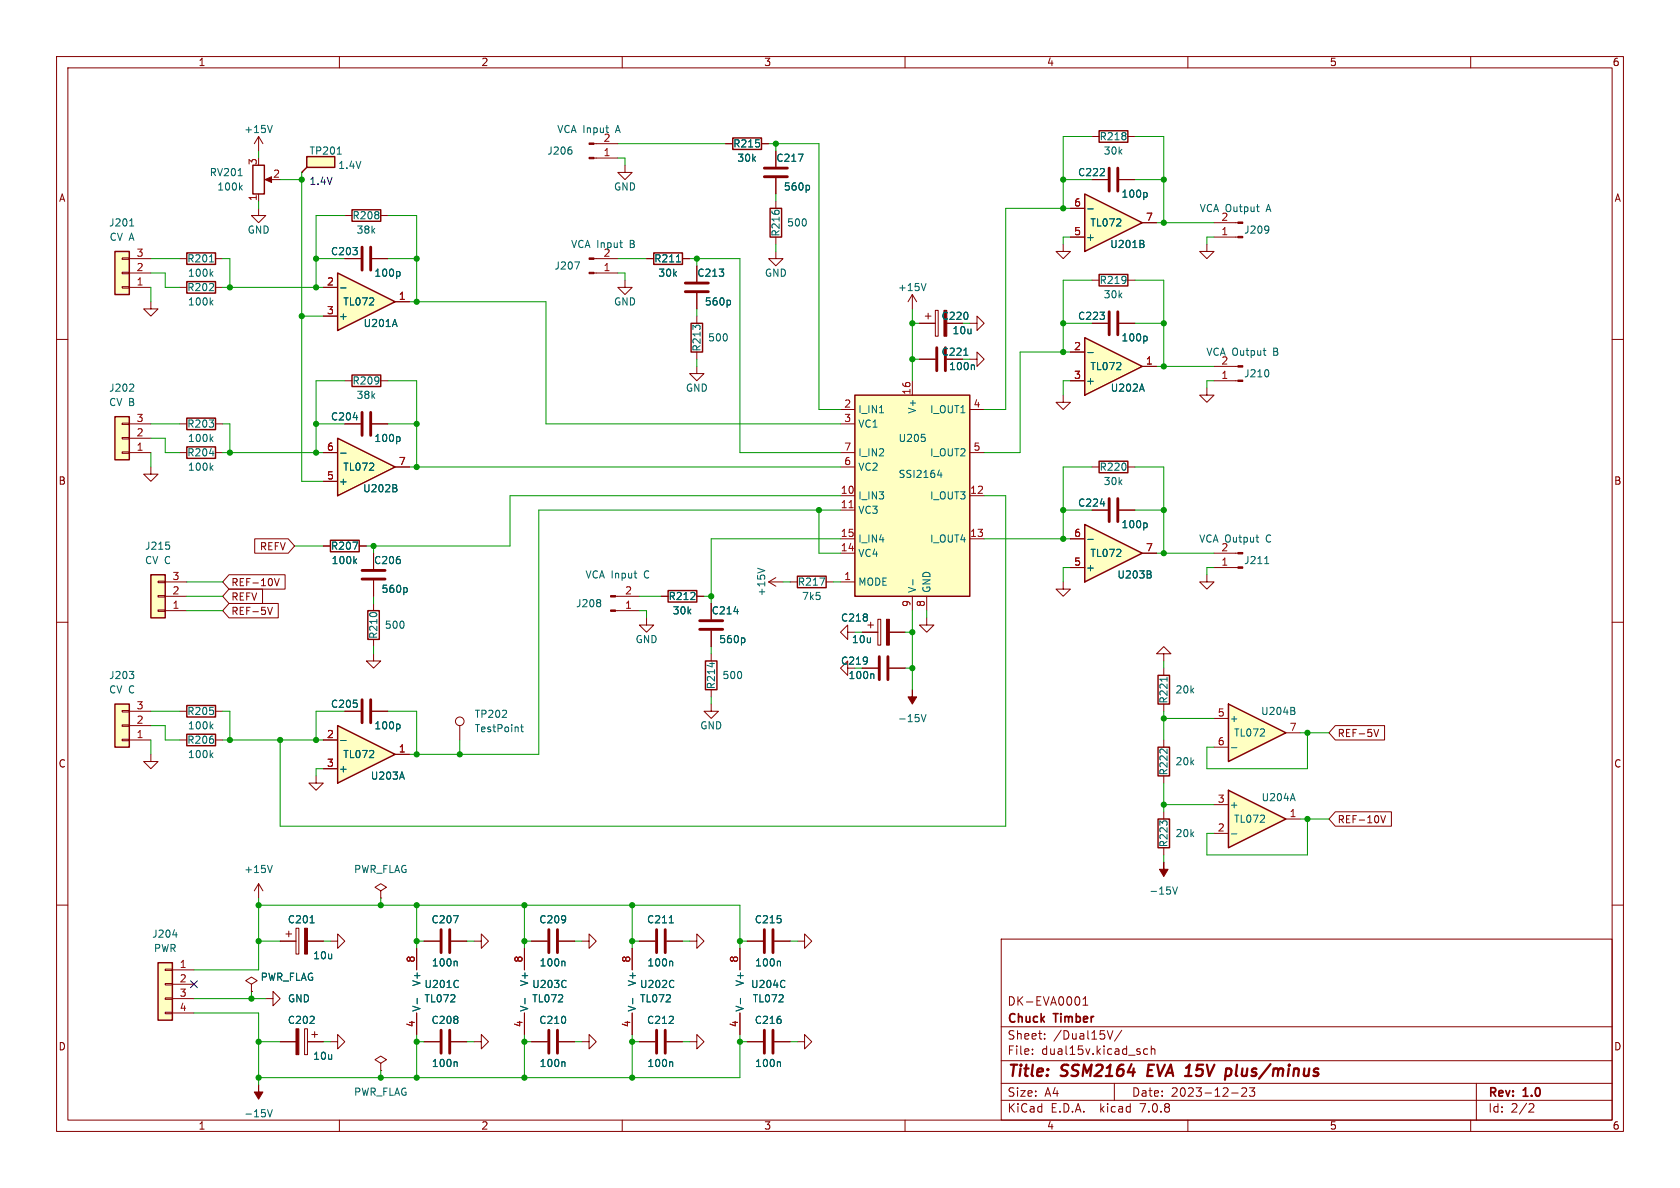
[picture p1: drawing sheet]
<svg xmlns="http://www.w3.org/2000/svg" width="297mm" height="210mm" viewBox="0 0 297 210" stroke-linecap="round" stroke-linejoin="round" font-family="sans-serif">
<g fill="none" stroke="#840000" stroke-width=".18">
<path d="M10 10h277v190h-277zM12 12h273v186h-273zM60 10v2M110 10v2M160 10v2M210 10v2M260 10v2M45.7 36.8v1.3h1.3l-1.3 1.3-1.3-1.3h1.3M45.7 24.1l-.7 1.3M45.7 24.1v2.6M45.7 34.3v1.3M45.7 24.1l.8 1.3"/>
<path d="M47.2 31.8h1.1M53.3 30.5h.1M61 38.1h1.2M67.3 38.1h1.3M105 25.4h4.2M105 27.9h4.2M110.5 29.2v1.3h1.3l-1.3 1.3-1.3-1.3h1.3M10 60h2M285 60h2M193 82.6h1.3M193 90.2h2.8M197.9 90.2h2.8"/>
<path d="M199.4 82.6h1.3M214.6 97.8h4.2M10 110h2M188 102.9v1.2h1.2l-1.2 1.3-1.3-1.3h1.3M213.4 101.6v1.3h1.2l-1.2 1.2-1.3-1.2h1.3M214.6 100.3h4.2M285 110h2M61 125.7h2.8M65.8 125.7h2.8M10 160h2M285 160h2M177 166h108v32h-108z"/>
<path d="M190.7 176.3l.2 .5-.2 .8M191.5 176.6l.4-.4v1.5M191.5 177.7h.8M60 198v2M110 198v2M160 198v2M177 194.5h108M177 191.5h108M177 187.5h108M177 181.5h108M182.5 186.3v.1M182.5 185.5v.1"/>
<path d="M184.7 183.6v.1M184.7 182.8v.1M195.7 182.2l.5 1.5 .5-1.5M197 191.5v3M198.3 182.1l-1.3 2M202.9 185.5l-.4-.1-.3 .3v.4l.1 .2h.6M203.5 185.5l.2-.1 .4 .1 .1 .9M203.5 184.9v1.5M210 198v2M217.7 193.2h1.2M220.3 192.4v.5l-.8 .9h.9M221.8 192.3l-.5 .6 .4 .1v.7l-.2 .1h-.4l-.2-.1"/>
<path d="M260 198v2M261 191.5v6.5M270.5 195.1l.5 .1 .2 .3-1 1.1h1"/>
</g>
<path d="M203.1 188.2l-.3 2h1M217.4 188.9l.3 .4-.1 .5-.2 .3" fill="none" stroke="#840000" stroke-width=".4"/>
<g fill="none" stroke="#006464" stroke-width=".18">
<path d="M42.1 31.1h.7M42.5 33.1l.3 .5M42.8 32.8l-.5 .4M48.1 22.2l-.4 1.2M59.6 27.2h.7M101 26.5l.1 .2-.1 .5M107.1 22.6h.5M194.5 89.1h.8M202.6 92.4l.2 .3v.3l-.2 .3M222 95h.5M222.4 95.8h.1M223.6 99.6h.7"/>
<path d="M70.5 128l.2 .2v.4l-.2 .2"/>
</g>
<g fill="#840000" stroke="#840000" stroke-width=".18">
<path d="M46.9 31.8l1.1-.6v1.1z"/>
<path d="M104.1 25.3h.9v.2h-.9z"/>
<path d="M104.1 27.8h.9v.3h-.9z"/>
<path d="M218.8 97.7h.9v.2h-.9z"/>
<path d="M218.8 100.2h.9v.3h-.9z"/>
</g>
<path d="M44.7 29.2h2v5.1h-2zM54.2 27.7h5v1.9h-5zM54.2 29.6l-.9 .9M62.2 37.1h5.1v2h-5.1zM194.3 81.5h5.1v2.1h-5.1z" fill="none" stroke="#840000" stroke-width=".25"/>
<path d="M54.2 27.7h5v1.9h-5z" fill="#ffffc2" stroke="#ffffc2" stroke-width=".18"/>
<path d="M196.1 88.1v4.1M197.6 88.1v4.1M64 123.7v4.1M65.5 123.7v4.1" fill="none" stroke="#840000" stroke-width=".51"/>
<path d="M191.8 92.7l10.1 5.1-10.1 5.1z" fill="#ffffc2"/>
<path d="M129.5 24.4h5.1v2h-5.1zM136.1 36.8h2.1v5.1h-2.1zM191.8 92.7l10.1 5.1-10.1 5.1zM204.7 119.4h2.1v5.1h-2.1zM20.3 124.5h2.6v7.6h-2.6zM33 124.7h5.1v2h-5.1zM33 129.8h5.1v2h-5.1z" fill="none" stroke="#840000" stroke-width=".25"/>
<g fill="none" stroke="#840000" stroke-width=".18">
<path d="M128.3 25.4h1.2M134.6 25.4h1.3M137.2 26.7v2.8M137.2 31.5v2.8M137.2 35.6v1.2M214.6 39.4h4.2M137.2 41.9v1.3M161.3 52.1l-.8 1.2M161.3 52.1v2.5M161.3 52.1l.8 1.2M162.6 57.2h2.8M163.6 55.9h1"/>
<path d="M164.1 55.4v1M165.4 54.9h.5v4.5h-.5zM171.4 57.2h1.3v-1.3l1.3 1.3-1.3 1.2v-1.2M213.4 43.2v1.3h1.2l-1.2 1.2-1.3-1.2h1.3M214.6 41.9h4.2M162.6 63.5h2.8M171.4 63.5h1.3v-1.3l1.3 1.3-1.3 1.3v-1.3M213.4 68.6v1.3h1.2l-1.2 1.2-1.3-1.2h1.3M214.6 64.8h4.2M214.6 67.3h4.2M189.2 95.3h2.6M201.9 97.8h2.6"/>
<path d="M66 115.6v1.2h1.3l-1.3 1.3-1.2-1.3h1.2M189.2 100.3h2.6M205.7 115.6h1.3l-1.3-1.3-1.2 1.3h1.2v1.2M205.7 118.1v1.3M21.6 125.6h1.3v.3h-1.3zM21.6 128.1h1.3v.3h-1.3zM21.6 130.7h1.3v.2h-1.3zM22.9 125.7h3.8M22.9 130.8h3.8M22.9 128.3h3.8M26.7 133.4v1.2h1.2l-1.2 1.3-1.3-1.3h1.3M31.7 125.7h1.3"/>
<path d="M31.7 130.8h1.3M38.1 125.7h1.3M38.1 130.8h1.3M205.7 124.5v1.2M44.4 174l1.1-.6-1.1-.7-1 .7 1 .6v1.3M44.4 175.3h.1M47 176.5h1.3v-1.2l1.2 1.2-1.2 1.3v-1.3M67.3 188l1-.7-1-.6-1 .6 1 .7v1.2M67.3 189.2h.1"/>
</g>
<g fill="none" stroke="#006464" stroke-width=".18">
<path d="M141.1 27.2h.9l-.6 1.3M142.9 32.8l.2 .2v.4l-.2 .2M222.1 36.6h.5M222.5 37.4h.1M163.7 50.1l-.4 1.3M224.2 40v.1a1.07 1.07 0 0 1-.1 1M224.3 40.5l-.1 .2M170.4 62.8h.7M172.1 64.5l.2 .2v.6M223.3 62h.5M223.7 62.8h.1M224.2 65.5l.1 .3-.1 .7"/>
<path d="M192.3 95.3h1M22.9 118.7h.7l-.4 .5M23.5 119.2l.1 .2-.1 .5M203.2 101.5l.3 .3v.3l-.2 .1M203.4 101l.1 .2-.1 .3M206.3 119.7v.7M37.3 128.4l.3 .4M37.3 133.4l.3 .5M37.6 128l-.4 .5M37.6 133.1l-.4 .5"/>
</g>
<g fill="#840000" stroke="#840000" stroke-width=".18">
<path d="M166.9 54.9h.5v4.5h-.5z"/>
<path d="M218.8 64.6h.9v.3h-.9z"/>
<path d="M218.8 67.2h.9v.2h-.9z"/>
<path d="M218.8 39.2h.9v.3h-.9z"/>
<path d="M218.8 41.8h.9v.2h-.9z"/>
</g>
<path d="M20.3 124.5h2.6v7.6h-2.6z" fill="#ffffc2" stroke="#ffffc2" stroke-width=".18"/>
<path d="M135.1 29.7h4.1M135.1 31.2h4.1M165.6 61.5v4M167.1 61.5v4" fill="none" stroke="#840000" stroke-width=".51"/>
<path d="M191.8 34.3l10.1 5.1-10.1 5.1z" fill="#ffffc2"/>
<path d="M191.8 34.3l10.1 5.1-10.1 5.1zM194.3 23.1h5.1v2h-5.1zM194.3 48.5h5.1v2h-5.1z" fill="none" stroke="#840000" stroke-width=".25"/>
<g fill="none" stroke="#840000" stroke-width=".18">
<path d="M189.2 36.8h2.6M193 31.8h2.8M193 24.1h1.3M197.9 31.8h2.8M199.4 24.1h1.3M201.9 39.4h2.6M188 43.2v1.3h1.2l-1.2 1.2-1.3-1.2h1.3M189.2 41.9h2.6M193 57.2h2.8M193 49.5h1.3M197.9 57.2h2.8M199.4 49.5h1.3"/>
<path d="M188 69.9v1.2h1.2l-1.2 1.3-1.3-1.3h1.3M49.5 184.2h2.8M53.8 181.9h.6v4.5h-.6zM54.4 184.2h2.7M55.1 182.9h1M55.6 182.4v1M58.4 184.2h1.3v-1.3l1.3 1.3-1.3 1.2v-1.2"/>
</g>
<path d="M192.3 36.9h1M202.6 34l.2 .3v.3l-.2 .3M202 43.1l.3 .2-.1 .3-.2 .2M202.1 42.6l.1 .1-.1 .3M202.6 59.4l.2 .3v.3l-.2 .3M47.3 196.2l.4 1.2 .4-1.2" fill="none" stroke="#006464" stroke-width=".18"/>
<path d="M196.1 29.7v4.1M197.6 29.7v4.1M196.1 55.1v4.1M197.6 55.1v4.1" fill="none" stroke="#840000" stroke-width=".51"/>
<g fill="#840000" stroke="#840000" stroke-width=".18">
<path d="M52.3 181.9h.5v4.5h-.5z"/>
<path d="M45.7 191.8v1.2h.8l-.8 1.3-.7-1.3h.7z"/>
</g>
<path d="M191.8 59.7l10.1 5.1-10.1 5.1z" fill="#ffffc2"/>
<path d="M191.8 59.7l10.1 5.1-10.1 5.1zM151.1 69.9h20.3v35.5h-20.3zM141 101.9h5v2h-5zM204.7 132.1h2.1v5.1h-2.1zM204.7 144.8h2.1v5.1h-2.1zM27.9 170.2h2.6v10.1h-2.6z" fill="none" stroke="#840000" stroke-width=".25"/>
<g fill="none" stroke="#840000" stroke-width=".18">
<path d="M148.6 72.4h2.5M148.6 74.9h2.5M161.3 67.3v2.6M171.4 72.4h2.6M189.2 62.2h2.6M189.2 67.3h2.6M201.9 64.8h2.6M148.6 87.6h2.5M148.6 90.2h2.5M148.6 95.3h2.5M148.6 97.8h2.5M148.6 80h2.5"/>
<path d="M148.6 82.6h2.5M171.4 87.6h2.6M171.4 95.3h2.6M171.4 80h2.6M139.7 102.9h1.3M146 102.9h1.3M148.6 102.9h2.5M149.9 118.1v1.3l-1.3-1.3 1.3-1.3v1.3h1.2M149.9 111.8v1.2l-1.3-1.2 1.3-1.3v1.3h1.2M152.4 118.1h2.8M152.4 111.8h2.8M153.4 110.5h1"/>
<path d="M153.9 110v1M155.2 109.5h.5v4.5h-.5zM157.2 118.1h2.8M157.2 111.8h2.8M161.3 105.4v2.6M163.8 109.2v1.3h1.3l-1.3 1.3-1.2-1.3h1.2M163.8 105.4v2.6M205.7 130.8v1.3M205.7 137.2v1.2M45.7 156.2l-.7 1.3M45.7 156.2v2.6M45.7 156.2l.8 1.3"/>
<path d="M67.3 157.5l1-.7-1-.6-1 .6 1 .7v1.3M67.3 158.8h.1M205.7 143.5v1.3M205.7 149.9v1.2M29.2 178.9h1.3v.3h-1.3zM29.2 176.4h1.3v.3h-1.3zM29.2 173.9h1.3v.2h-1.3zM29.2 171.3h1.3v.3h-1.3zM30.5 171.5h3.8M30.5 174h3.8M30.5 176.5h3.8M30.5 179.1h3.8"/>
<path d="M49.5 166.4h2.8M50.5 165.1h1.1M51.1 164.6v1M52.3 164.1h.5v4.6h-.5zM54.4 166.4h2.7M58.4 166.4h1.3v-1.3l1.3 1.3-1.3 1.2v-1.2"/>
</g>
<g fill="none" stroke="#006464" stroke-width=".18">
<path d="M155.5 73h.7M163.5 77.4v.5M192.3 62.3h1M201.9 67.9l.4 1.3M165.8 84h.7M166.4 83.6v.8M144.9 102.2h.9l-.6 1.2M154.3 119.1l.2 .2v.7M161.4 102.4v1M162.9 126.3l.4 1.3 .4-1.3M48.1 153l-.4 1.2M207.3 156.8l.4 1.3 .5-1.3"/>
<path d="M30.5 165.3h.8M54.8 163.1h.7"/>
</g>
<g fill="#840000" stroke="#840000" stroke-width=".18">
<path d="M161.3 121.9v1.3h.8l-.8 1.3-.8-1.3h.8z"/>
<path d="M53.8 164.1h.6v4.6h-.6z"/>
<path d="M156.7 109.5h.5v4.5h-.5z"/>
<path d="M205.7 152.4v1.3h.8l-.8 1.2-.7-1.2h.7z"/>
</g>
<g fill="#ffffc2" stroke="#ffffc2" stroke-width=".18">
<path d="M27.9 170.2h2.6v10.1h-2.6z"/>
<path d="M151.1 69.9h20.3v35.5h-20.3z"/>
</g>
<path d="M155.4 116.1v4M157 116.1v4" fill="none" stroke="#840000" stroke-width=".51"/>
<path d="M150.1 89.8h.7" fill="none" stroke="#a90000" stroke-width=".18"/>
<path d="M217.2 124.5l10.1 5-10.1 5.1z" fill="#ffffc2"/>
<path d="M217.2 124.5l10.1 5-10.1 5.1z" fill="none" stroke="#840000" stroke-width=".25"/>
<path d="M214.6 127h2.6M214.6 132.1h2.6M227.3 129.5h2.6" fill="none" stroke="#840000" stroke-width=".18"/>
<path d="M217.7 132.2h1M228.6 125.6l.3 .3v.3l-.2 .1M228.8 125.1l.1 .2-.1 .3" fill="none" stroke="#006464" stroke-width=".18"/>
<path d="M217.2 139.7l10.1 5.1-10.1 5.1z" fill="#ffffc2"/>
<path d="M33 79h5.1v2h-5.1zM58.4 95.5h5.1v2h-5.1zM26.7 101.6h2.5v7.6h-2.5zM65 108h2.1v5h-2.1zM118.1 104.4h5.1v2h-5.1zM217.2 139.7l10.1 5.1-10.1 5.1z" fill="none" stroke="#840000" stroke-width=".25"/>
<g fill="none" stroke="#840000" stroke-width=".18">
<path d="M31.7 80h1.3M38.1 80h1.3M57.1 96.5h1.3M63.5 96.5h1.3M66 97.8v2.8M27.9 102.7h1.3v.3h-1.3zM27.9 105.3h1.3v.2h-1.3zM27.9 107.8h1.3v.3h-1.3zM29.2 105.4h3.8M29.2 108h3.8M29.2 102.9h3.8M66 102.6v2.8"/>
<path d="M66 106.7v1.3M66 113v1.3M108.8 105.4h4.2M108.8 108h4.2M114.3 109.2v1.3h1.3l-1.3 1.3-1.3-1.3h1.3M116.8 105.4h1.3M123.2 105.4h1.3M125.7 124.5v1.2h1.3l-1.3 1.3-1.2-1.3h1.2M214.6 147.3h2.6M214.6 142.2h2.6M227.3 144.8h2.6"/>
</g>
<g fill="none" stroke="#006464" stroke-width=".18">
<path d="M29.3 95.8h.6M29.9 96.4l.1 .2-.1 .4M37 80.2h.8M37.3 82.6l.3 .5M37.6 82.3l-.4 .5M62.4 95.8h.8l-.5 1.3M62.7 99.2l.3 .4M63 98.8l-.4 .5M71.8 103.9l.2 .2v.4l-.2 .2M106.1 106.1l.1 .1-.1 .3M106.1 106.6l.1 .2-.1 .4M112.1 101.3h.5"/>
<path d="M112.5 102.2h.1M217.7 147.4h1M228.5 140.3l.5 1.2"/>
</g>
<path d="M64 100.8h4.1M64 102.4h4.1" fill="none" stroke="#840000" stroke-width=".51"/>
<g fill="#840000" stroke="#840000" stroke-width=".18">
<path d="M107.9 105.3h.9v.2h-.9z"/>
<path d="M107.9 107.8h.9v.3h-.9z"/>
</g>
<path d="M26.7 101.6h2.5v7.6h-2.5z" fill="#ffffc2" stroke="#ffffc2" stroke-width=".18"/>
<path d="M59.7 77.5l10.1 5.1-10.1 5z" fill="#ffffc2"/>
<path d="M20.3 44.5h2.6v7.6h-2.6zM33 49.8h5.1v2h-5.1zM33 44.7h5.1v2h-5.1zM20.3 73.7h2.6v7.6h-2.6zM33 73.9h5.1v2h-5.1zM59.7 77.5l10.1 5.1-10.1 5zM124.7 116.8h2v5.1h-2z" fill="none" stroke="#840000" stroke-width=".25"/>
<g fill="none" stroke="#840000" stroke-width=".18">
<path d="M21.6 45.6h1.3v.2h-1.3zM21.6 48.1h1.3v.3h-1.3zM21.6 50.7h1.3v.2h-1.3zM22.9 50.8h3.8M22.9 45.7h3.8M22.9 48.3h3.8M26.7 53.3v1.3h1.2l-1.2 1.3-1.3-1.3h1.3M31.7 50.8h1.3M31.7 45.7h1.3M38.1 50.8h1.3M38.1 45.7h1.3M21.6 74.8h1.3v.3h-1.3z"/>
<path d="M21.6 77.3h1.3v.3h-1.3zM21.6 79.9h1.3v.2h-1.3zM22.9 74.9h3.8M22.9 77.5h3.8M31.7 74.9h1.3M38.1 74.9h1.3M22.9 80h3.8M26.7 82.6v1.2h1.2l-1.2 1.3-1.3-1.3h1.3M57.1 85.1h2.6M57.1 80h2.6M69.8 82.6h2.6M125.7 106.7v2.8"/>
<path d="M125.7 111.5v2.8M125.7 115.6v1.2M135.9 102.9l1.3 .7M135.9 102.9h2.5M137.2 102.1l-1.3 .8M55.9 137.2v1.2h1.2l-1.2 1.3-1.3-1.3h1.3M81.3 128.3v2.5M125.7 121.9v1.3M83.8 166.4h1.3v-1.3l1.3 1.3-1.3 1.2v-1.2M92.7 167.6v3.9M92.7 179.1v3.8M94 166.4h2.8"/>
<path d="M98.8 166.4h2.8M102.9 166.4h1.2v-1.3l1.3 1.3-1.3 1.2v-1.2M111.8 167.6v3.9M111.8 179.1v3.8M113 166.4h2.8M117.9 166.4h2.7M121.9 166.4h1.3v-1.3l1.3 1.3-1.3 1.2v-1.2M130.8 167.6v3.9M130.8 179.1v3.8M132.1 166.4h2.8M136.9 166.4h2.8M141 166.4h1.2v-1.3l1.3 1.3-1.3 1.2v-1.2"/>
<path d="M74.9 184.2h2.8M79.8 184.2h2.7M83.8 184.2h1.3v-1.3l1.3 1.3-1.3 1.2v-1.2M94 184.2h2.8M98.8 184.2h2.8M102.9 184.2h1.2v-1.3l1.3 1.3-1.3 1.2v-1.2M113 184.2h2.8M117.9 184.2h2.7M121.9 184.2h1.3v-1.3l1.3 1.3-1.3 1.2v-1.2M132.1 184.2h2.8M136.9 184.2h2.8M141 184.2h1.2v-1.3l1.3 1.3-1.3 1.2v-1.2"/>
<circle cx="81.3" cy="127.5" r=".76"/>
</g>
<g fill="none" stroke="#006464" stroke-width=".18">
<path d="M22.9 39.9h.7M37 46.3h.8M37.3 53.4l.3 .5M37.3 48.4l.3 .4M37.6 53.1l-.4 .5M37.6 48l-.4 .5M23.5 68l.1 .1v.3l-.7 .8h.7M37.3 77.6l.3 .4M37.6 77.2l-.4 .5M60.2 80.1h1M69.9 86.3l.3 .2-.1 .3-.2 .1M70 85.7l.1 .2-.1 .3"/>
<path d="M125.9 117.1v.8M129.8 108.1h.7M131.4 112.8l.3 .2v.4l-.3 .2M133.9 100.5l1.3 .4M92 128.5h.5M92.2 128.1v1.1l.3 .2M92.8 176.5v1M99.7 169.9l.2 .2v.7M100 173.4h.1M100.1 174.4l-.1 .1M111.9 176.5v1M118.3 163.1h.7"/>
<path d="M118.7 169.9l.2 .2v.7M119.1 173.4h.1M119.1 174.4v.1M130.9 176.5v1M137.8 169.9l.2 .2v.7M138.7 173.4h.1M138.8 174.4l-.1 .1M80.6 187.7l.2 .2v.6M99.7 187.7l.2 .2v.6M118.7 187.7l.2 .2v.6M137.8 187.7l.2 .2v.6"/>
</g>
<g fill="none" stroke="#840000" stroke-width=".51">
<path d="M123.7 109.7h4.1M123.7 111.3h4.1M97 164.3v4.1M98.6 164.3v4.1M116.1 164.3v4.1M117.6 164.3v4.1M135.1 164.3v4.1M136.7 164.3v4.1M78 182.1v4.1M79.5 182.1v4.1M97 182.1v4.1M98.6 182.1v4.1"/>
<path d="M116.1 182.1v4.1M117.6 182.1v4.1M135.1 182.1v4.1M136.7 182.1v4.1"/>
</g>
<g fill="#ffffc2" stroke="#ffffc2" stroke-width=".18">
<path d="M20.3 44.5h2.6v7.6h-2.6z"/>
<path d="M20.3 73.7h2.6v7.6h-2.6z"/>
</g>
<path d="M59.7 128.3l10.1 5.1-10.1 5z" fill="#ffffc2"/>
<path d="M59.7 128.3l10.1 5.1-10.1 5z" fill="none" stroke="#840000" stroke-width=".25"/>
<path d="M57.1 130.8h2.6M57.1 135.9h2.6M69.8 133.4h2.6M73.7 167.6v3.9M73.7 179.1v3.8" fill="none" stroke="#840000" stroke-width=".18"/>
<path d="M60.2 130.9h1M71.1 136.5l.4 1.2M73.8 176.5v1M81 173.4h.1M81 174.4v.1" fill="none" stroke="#006464" stroke-width=".18"/>
<path d="M59.7 48.3l10.1 5-10.1 5.1z" fill="#ffffc2"/>
<path d="M59.7 48.3l10.1 5-10.1 5.1zM115.6 44.7h5v2h-5zM122.2 57.2h2v5h-2zM62.2 66.3h5.1v2h-5.1z" fill="none" stroke="#840000" stroke-width=".25"/>
<g fill="none" stroke="#840000" stroke-width=".18">
<path d="M128.3 25.4h1.2M134.6 25.4h1.3M137.2 26.7v2.8M137.2 31.5v2.8M189.2 36.8h2.6M193 31.8h2.8M197.9 31.8h2.8M201.9 39.4h2.6M57.1 50.8h2.6M57.1 55.9h2.6M61 45.7h2.8M65.8 45.7h2.8"/>
<path d="M69.8 53.3h2.6M105 45.7h4.2M105 48.3h4.2M110.5 49.5v1.3h1.3l-1.3 1.3-1.3-1.3h1.3M114.3 45.7h1.3M120.6 45.7h1.3M123.2 47v2.8M123.2 51.8v2.8M123.2 55.9v1.3M137.2 44.5v1.2h1.2l-1.2 1.3-1.3-1.3h1.3M162.6 57.2h2.8M189.2 41.9h2.6"/>
<path d="M193 57.2h2.8M197.9 57.2h2.8M61 74.9h2.8M61 67.3h1.2M65.8 74.9h2.8M67.3 67.3h1.3M123.2 64.8v1.2h1.3l-1.3 1.3-1.3-1.3h1.3M123.2 62.2v1.3M162.6 63.5h2.8M189.2 67.3h2.6M189.2 62.2h2.6M201.9 64.8h2.6"/>
<path d="M45 95.2h6l1.1 1.3-1.1 1.3h-6zM57.1 85.1h2.6M57.1 80h2.6M57.1 96.5h1.3M63.5 96.5h1.3M66 97.8v2.8M69.8 82.6h2.6M189.2 95.3h2.6M193 90.2h2.8M197.9 90.2h2.8M201.9 97.8h2.6M40.5 104.1h5.9v2.6h-5.9l-1.1-1.3z"/>
<path d="M40.5 106.7h8.7v2.5h-8.7l-1.1-1.2zM40.5 101.6h9.9v2.5h-9.9l-1.1-1.2zM47.3 107.4l.4 1.2 .5-1.2M48.5 102.3l.4 1.2 .5-1.2M66 102.6v2.8M116.8 105.4h1.3M123.2 105.4h1.3M125.7 106.7v2.8M125.7 111.5v2.8M152.4 111.8h2.8M152.4 118.1h2.8M157.2 111.8h2.8"/>
<path d="M157.2 118.1h2.8M189.2 100.3h2.6M57.1 130.8h2.6M57.1 135.9h2.6M61 125.7h2.8M65.8 125.7h2.8M69.8 133.4h2.6M236.1 128.3h8.7v2.5h-8.7l-1.2-1.3zM242.9 128.9l.4 1.3 .4-1.3M236.1 143.5h9.9v2.6h-9.9l-1.2-1.3zM244.1 144.2l.4 1.3 .4-1.3M44.4 175.3h.1"/>
<path d="M49.5 166.4h2.8M54.4 166.4h2.7M73.7 167.6v3.9M73.7 179.1v3.8M74.9 166.4h2.8M79.8 166.4h2.7M92.7 167.6v3.9M92.7 179.1v3.8M94 166.4h2.8M98.8 166.4h2.8M111.8 167.6v3.9M111.8 179.1v3.8"/>
<path d="M113 166.4h2.8M117.9 166.4h2.7M130.8 167.6v3.9M130.8 179.1v3.8M132.1 166.4h2.8M136.9 166.4h2.8M49.5 184.2h2.8M54.4 184.2h2.7M74.9 184.2h2.8M79.8 184.2h2.7M94 184.2h2.8M98.8 184.2h2.8"/>
<path d="M113 184.2h2.8M117.9 184.2h2.7M132.1 184.2h2.8M136.9 184.2h2.8"/>
</g>
<g fill="none" stroke="#006464" stroke-width=".18">
<path d="M141.1 27.2h.9l-.6 1.3M142.9 32.8l.2 .2v.4l-.2 .2M192.3 36.9h1M202.6 34l.2 .3v.3l-.2 .3M60.2 50.9h1M69.8 56.5l.4 1.2M70.5 48l.2 .2v.4l-.2 .2M101.6 46.3h.8l-.5 1.3M109.6 42.9h.4M109.9 43.8h.1M119.6 46.3h.7M128.9 53.1l.2 .2v.4l-.2 .2"/>
<path d="M202 43.1l.3 .2-.1 .3-.2 .2M202.1 42.6l.1 .1-.1 .3M202.6 59.4l.2 .3v.3l-.2 .3M62.4 73.8h.8M70.5 77.2l.2 .2v.4l-.2 .2M170.4 62.8h.7M172.1 64.5l.2 .2v.6M192.3 62.3h1M201.9 67.9l.4 1.3M60.2 80.1h1M62.4 95.8h.8l-.5 1.3M62.7 99.2l.3 .4"/>
<path d="M63 98.8l-.4 .5M69.9 86.3l.3 .2-.1 .3-.2 .1M70 85.7l.1 .2-.1 .3M192.3 95.3h1M194.5 89.1h.8M202.6 92.4l.2 .3v.3l-.2 .3M71.8 103.9l.2 .2v.4l-.2 .2M129.8 108.1h.7M131.4 112.8l.3 .2v.4l-.3 .2M154.3 119.1l.2 .2v.7M203.2 101.5l.3 .3v.3l-.2 .1M203.4 101l.1 .2-.1 .3"/>
<path d="M60.2 130.9h1M70.5 128l.2 .2v.4l-.2 .2M71.1 136.5l.4 1.2M54.8 163.1h.7M73.8 176.5v1M80.2 161.9h.8l-.5 1.2M80.6 169.9l.2 .2v.7M81 173.4h.1M81 174.4v.1M92.8 176.5v1M99.7 169.9l.2 .2v.7M100 173.4h.1"/>
<path d="M100.1 174.4l-.1 .1M111.9 176.5v1M118.3 163.1h.7M118.7 169.9l.2 .2v.7M119.1 173.4h.1M119.1 174.4v.1M130.9 176.5v1M137.8 169.9l.2 .2v.7M138.7 173.4h.1M138.8 174.4l-.1 .1M80.6 187.7l.2 .2v.6M99.7 187.7l.2 .2v.6"/>
<path d="M118.7 187.7l.2 .2v.6M137.8 187.7l.2 .2v.6"/>
</g>
<path d="M64 43.7v4.1M65.5 43.7v4.1M121.2 50h4M121.2 51.6h4M64 72.9v4.1M65.5 72.9v4.1M78 164.3v4.1M79.5 164.3v4.1" fill="none" stroke="#840000" stroke-width=".51"/>
<g fill="#840000" stroke="#840000" stroke-width=".18">
<path d="M104.1 45.6h.9v.2h-.9z"/>
<path d="M104.1 48.1h.9v.3h-.9z"/>
</g>
<g fill="none" stroke="#009600" stroke-width=".18">
<path d="M45.7 26.7v1.2M45.7 35.6v1.2M49.5 31.8h3.8M53.3 30.5v54.6h3.8M61 38.1h-5.1v12.7M68.6 38.1h5.1v15.2M109.2 25.4h19.1M109.2 27.9h1.3v1.3M135.9 25.4h8.9v47h3.8M137.2 25.4v1.3M137.2 34.3v1.3M188 31.8h5"/>
<path d="M189.2 36.8h-11.4v35.6h-3.8M193 24.1h-5v12.7M200.7 24.1h5v15.3M200.7 31.8h5M204.5 39.4h10.1M26.7 45.7h5M26.7 48.3h2.5v2.5h2.5M26.7 50.8v2.5M39.4 45.7h1.2v5.1M39.4 50.8h17.7M53.3 55.9h3.8M55.9 45.7h5.1"/>
<path d="M68.6 45.7h5.1M72.4 53.3h24.1v21.6h52.1M109.2 45.7h5.1M109.2 48.3h1.3v1.2M121.9 45.7h8.9v34.3h17.8M123.2 45.7v1.3M123.2 54.6v1.3M137.2 43.2v1.3M161.3 54.6v12.7M161.3 57.2h1.3M170.2 57.2h1.2M188 57.2h5"/>
<path d="M189.2 41.9h-1.2v1.3M193 49.5h-5v12.7M200.7 49.5h5v15.3M200.7 57.2h5M214.6 41.9h-1.2v1.3M26.7 77.5h2.5v2.5h2.5M26.7 74.9h5M39.4 74.9h1.2v5.1M55.9 74.9h5.1M61 67.3h-5.1v12.7M68.6 67.3h5.1v15.3M68.6 74.9h5.1"/>
<path d="M123.2 63.5v1.3M161.3 63.5h1.3M170.2 63.5h1.2M189.2 67.3h-1.2v2.6M189.2 62.2h-8.9v17.8h-6.3M204.5 64.8h10.1M214.6 67.3h-1.2v1.3M26.7 80v2.6M39.4 80h17.7M52.1 96.5h5M66 96.5v1.3M72.4 82.6h76.2"/>
<path d="M144.8 90.2v7.6h3.8M148.6 90.2h-53.4v43.2h-22.8M148.6 95.3h-22.9v11.4M148.6 87.6h-58.4v8.9h-25.4M174 87.6h3.8v58.5h-128.3v-15.3M174 95.3h15.2M188 90.2h5M193 82.6h-5v12.7M200.7 82.6h5v15.2M200.7 90.2h5M204.5 97.8h10.1M33 105.4h6.4"/>
<path d="M33 102.9h6.4M33 108h6.4M66 105.4v1.3M66 114.3v1.3M113 105.4h3.8M113 108h1.3v1.2M124.5 105.4h1.2M125.7 114.3v1.3M138.4 102.9h1.3M147.3 102.9h1.3M151.1 111.8h1.3M160 111.8h1.3"/>
<path d="M160 118.1h1.3M161.3 108v13.9M163.8 108v1.2M189.2 100.3h-1.2v2.6M205.7 116.8v1.3M214.6 100.3h-1.2v1.3M26.7 130.8v2.6M26.7 128.3h2.5v2.5h2.5M26.7 125.7h5M39.4 125.7h1.2v5.1M39.4 130.8h17.7M57.1 135.9h-1.2v1.3"/>
<path d="M61 125.7h-5.1v5.1M68.6 125.7h5.1v7.7M81.3 130.8v2.6M125.7 123.2v1.3M205.7 125.7v5.1M205.7 138.4v5.1M205.7 127h8.9M229.9 129.5h5M231.1 129.5v6.4h-17.7v-3.8h1.2M45.7 158.8v12.7h-11.4M67.3 158.8v1.2M205.7 151.1v1.3"/>
<path d="M205.7 142.2h8.9M229.9 144.8h5M231.1 144.8v6.3h-17.7v-3.8h1.2M34.3 179.1h11.4v12.7M34.3 176.5h12.7M44.4 175.3v1.2M45.7 166.4h3.8M45.7 160h85.1v7.6M57.1 166.4h1.3M73.7 166.4h1.2M73.7 160v7.6M82.5 166.4h1.3"/>
<path d="M92.7 166.4h1.3M92.7 160v7.6M101.6 166.4h1.3M111.8 166.4h1.2M111.8 160v7.6M120.6 166.4h1.3M130.8 166.4h1.3M139.7 166.4h1.3M45.7 184.2h3.8M57.1 184.2h1.3M67.3 189.2v1.3M73.7 182.9v7.6"/>
<path d="M73.7 184.2h1.2M82.5 184.2h1.3M92.7 184.2h1.3M92.7 182.9v7.6M101.6 184.2h1.3M111.8 184.2h1.2M111.8 182.9v7.6M120.6 184.2h1.3M130.8 182.9v7.6h-85.1M130.8 184.2h1.3M139.7 184.2h1.3"/>
</g>
<path d="M33.7 173.4l1.2 1.2M34.9 173.4l-1.2 1.2" fill="none" stroke="#000084" stroke-width=".18"/>
<g fill="#009600" stroke="#009600" stroke-width=".18">
<circle cx="81.3" cy="133.4" r=".46"/>
<circle cx="73.7" cy="133.4" r=".46"/>
<circle cx="40.6" cy="130.8" r=".46"/>
<circle cx="49.5" cy="130.8" r=".46"/>
<circle cx="55.9" cy="130.8" r=".46"/>
<circle cx="73.7" cy="190.5" r=".46"/>
<circle cx="67.3" cy="190.5" r=".46"/>
<circle cx="44.4" cy="176.5" r=".46"/>
<circle cx="45.7" cy="184.2" r=".46"/>
<circle cx="45.7" cy="190.5" r=".46"/>
<circle cx="111.8" cy="184.2" r=".46"/>
<circle cx="111.8" cy="166.4" r=".46"/>
<circle cx="130.8" cy="166.4" r=".46"/>
<circle cx="111.8" cy="160" r=".46"/>
<circle cx="55.9" cy="80" r=".46"/>
<circle cx="55.9" cy="74.9" r=".46"/>
<circle cx="40.6" cy="50.8" r=".46"/>
<circle cx="55.9" cy="50.8" r=".46"/>
<circle cx="40.6" cy="80" r=".46"/>
<circle cx="53.3" cy="55.9" r=".46"/>
<circle cx="73.7" cy="53.3" r=".46"/>
<circle cx="73.7" cy="166.4" r=".46"/>
<circle cx="73.7" cy="160" r=".46"/>
<circle cx="67.3" cy="160" r=".46"/>
<circle cx="45.7" cy="160" r=".46"/>
<circle cx="45.7" cy="166.4" r=".46"/>
<circle cx="73.7" cy="184.2" r=".46"/>
<circle cx="111.8" cy="190.5" r=".46"/>
<circle cx="92.7" cy="160" r=".46"/>
<circle cx="92.7" cy="166.4" r=".46"/>
<circle cx="130.8" cy="184.2" r=".46"/>
<circle cx="92.7" cy="190.5" r=".46"/>
<circle cx="92.7" cy="184.2" r=".46"/>
<circle cx="73.7" cy="74.9" r=".46"/>
<circle cx="73.7" cy="82.6" r=".46"/>
<circle cx="66" cy="96.5" r=".46"/>
<circle cx="231.1" cy="144.8" r=".46"/>
<circle cx="231.1" cy="129.5" r=".46"/>
<circle cx="161.3" cy="111.8" r=".46"/>
<circle cx="144.8" cy="90.2" r=".46"/>
<circle cx="161.3" cy="118.1" r=".46"/>
<circle cx="125.7" cy="105.4" r=".46"/>
<circle cx="188" cy="62.2" r=".46"/>
<circle cx="188" cy="57.2" r=".46"/>
<circle cx="205.7" cy="64.8" r=".46"/>
<circle cx="205.7" cy="57.2" r=".46"/>
<circle cx="205.7" cy="31.8" r=".46"/>
<circle cx="188" cy="36.8" r=".46"/>
<circle cx="205.7" cy="39.4" r=".46"/>
<circle cx="188" cy="31.8" r=".46"/>
<circle cx="137.2" cy="25.4" r=".46"/>
<circle cx="161.3" cy="63.5" r=".46"/>
<circle cx="161.3" cy="57.2" r=".46"/>
<circle cx="205.7" cy="97.8" r=".46"/>
<circle cx="205.7" cy="142.2" r=".46"/>
<circle cx="205.7" cy="127" r=".46"/>
<circle cx="205.7" cy="90.2" r=".46"/>
<circle cx="188" cy="95.3" r=".46"/>
<circle cx="188" cy="90.2" r=".46"/>
<circle cx="73.7" cy="45.7" r=".46"/>
<circle cx="123.2" cy="45.7" r=".46"/>
<circle cx="55.9" cy="45.7" r=".46"/>
<circle cx="53.3" cy="31.8" r=".46"/>
</g>
<g font-size="2.8" fill="#840000">
<text x="178" y="190.9">Title:</text>
<text x="187.7" y="190.9">SSM2164</text>
<text x="203.7" y="190.9">EVA 15V</text>
<text x="219.1" y="190.9">plus/minus</text>
</g>
<g font-size="2.1" fill="#840000">
<text x="178" y="178">DK-EVA0001</text>
<text x="178" y="184">Sheet:</text>
<text x="178" y="181.2">Chuck</text>
<text x="186.2" y="184">/Dual15V/</text>
<text x="186.5" y="181.2">Timber</text>
<text x="178" y="186.7">File:</text>
<text x="184.1" y="186.7">dual15v.kicad_sch</text>
<text x="178" y="196.9">KiCad</text>
<text x="178" y="194.1">Size:</text>
<text x="184.7" y="194.1">A4</text>
<text x="185.7" y="196.9">E.D.A.</text>
<text x="194.6" y="196.9">kicad</text>
<text x="200" y="194.1">Date:</text>
<text x="201.8" y="196.9">7.0.8</text>
<text x="207" y="194.1">2023-12-23</text>
<text x="263" y="194.3">Rev:</text>
<text x="263" y="196.9">Id:</text>
<text x="267.1" y="196.9">2/2</text>
<text x="269.4" y="194.3">1.0</text>
</g>
<g font-size="1.8" fill="#840000">
<text x="35" y="11.9">1</text>
<text x="85" y="11.9">2</text>
<text x="135" y="11.9">3</text>
<text x="185" y="11.9">4</text>
<text x="235" y="11.9">5</text>
<text x="285" y="11.9">6</text>
<text x="10.3" y="35.9">A</text>
<text x="285.3" y="35.9">A</text>
<text x="166.4" y="56.7">C220</text>
<text x="166.4" y="63.1">C221</text>
<text x="10.3" y="85.9">B</text>
<text x="285.3" y="85.9">B</text>
<text x="45.8" y="97.5">REFV</text>
<text x="40.8" y="106.4">REFV</text>
<text x="40.8" y="103.8">REF-10V</text>
<text x="40.8" y="108.9">REF-5V</text>
<text x="236.4" y="130.5">REF-5V</text>
<text x="10.3" y="135.9">C</text>
<text x="285.3" y="135.9">C</text>
<text x="236.4" y="145.7">REF-10V</text>
<text x="10.3" y="185.9">D</text>
<text x="285.3" y="185.9">D</text>
<text x="35" y="199.9">1</text>
<text x="85" y="199.9">2</text>
<text x="135" y="199.9">3</text>
<text x="185" y="199.9">4</text>
<text x="235" y="199.9">5</text>
<text x="285" y="199.9">6</text>
</g>
<g font-size="1.8" fill="#006464">
<text x="43.1" y="23.7">+15V</text>
<text x="98.4" y="23.7">VCA Input</text>
<text x="109" y="23.7">A</text>
<text x="54.6" y="27.5">TP201</text>
<text x="96.7" y="27.5">J206</text>
<text x="106.6" y="25.1">2</text>
<text x="129.5" y="26.3">R215</text>
<text x="130.3" y="28.8">30k</text>
<text x="137.1" y="28.8">C217</text>
<text x="194.3" y="25">R218</text>
<text x="195" y="27.5">30k</text>
<text x="37" y="31.3">RV201</text>
<text x="38.3" y="33.9">100k</text>
<text x="59.7" y="30.1">1.4V</text>
<text x="108.5" y="33.9">GND</text>
<text x="138.5" y="33.9">560p</text>
<text x="190.5" y="31.3">C222</text>
<text x="198.2" y="35.2">100p</text>
<text x="19.2" y="40.2">J201</text>
<text x="43.7" y="41.5">GND</text>
<text x="62.2" y="39">R208</text>
<text x="62.9" y="41.5">38k</text>
<text x="138" y="41.9" transform="rotate(-90 138 41.9)">R216</text>
<text x="139.1" y="40.2">500</text>
<text x="192.7" y="40.2">TL072</text>
<text x="212" y="37.7">VCA Output</text>
<text x="215.8" y="39.1">2</text>
<text x="219.9" y="41.5">J209</text>
<text x="224" y="37.7">A</text>
<text x="19.3" y="42.8">CV A</text>
<text x="33" y="46.6">R201</text>
<text x="58.4" y="45.3">C203</text>
<text x="97.9" y="47.9">J207</text>
<text x="100.9" y="44">VCA Input</text>
<text x="106.6" y="45.5">2</text>
<text x="111.4" y="44">B</text>
<text x="115.6" y="46.6">R211</text>
<text x="191.9" y="42.8">+</text>
<text x="196.2" y="44">U201B</text>
<text x="33" y="51.7">R202</text>
<text x="33.1" y="49.1">100k</text>
<text x="66.1" y="49.1">100p</text>
<text x="116.3" y="49.1">30k</text>
<text x="123.2" y="49.1">C213</text>
<text x="135.1" y="49.1">GND</text>
<text x="158.6" y="51.7">+15V</text>
<text x="194.3" y="50.4">R219</text>
<text x="195" y="52.9">30k</text>
<text x="33.1" y="54.2">100k</text>
<text x="59.8" y="56.7">+</text>
<text x="60.6" y="54.2">TL072</text>
<text x="64.2" y="58">U201A</text>
<text x="108.5" y="54.2">GND</text>
<text x="124.5" y="54.2">560p</text>
<text x="168.3" y="59.3">10u</text>
<text x="190.5" y="56.7">C223</text>
<text x="124.1" y="62.2" transform="rotate(-90 124.1 62.2)">R213</text>
<text x="125.1" y="60.6">500</text>
<text x="167.7" y="65.6">100n</text>
<text x="192.7" y="65.6">TL072</text>
<text x="198.2" y="60.6">100p</text>
<text x="213.2" y="63.1">VCA Output</text>
<text x="215.8" y="64.5">2</text>
<text x="225.2" y="63.1">B</text>
<text x="19.2" y="69.4">J202</text>
<text x="19.2" y="72">CV B</text>
<text x="62.2" y="68.2">R209</text>
<text x="62.9" y="70.7">38k</text>
<text x="121.2" y="69.4">GND</text>
<text x="191.9" y="68.2">+</text>
<text x="196.3" y="69.4">U202A</text>
<text x="219.9" y="66.9">J210</text>
<text x="33" y="75.8">R203</text>
<text x="58.4" y="74.5">C204</text>
<text x="151.6" y="73.3">I_IN1</text>
<text x="151.6" y="75.8">VC1</text>
<text x="162.2" y="73.2" transform="rotate(-90 162.2 73.2)">V+</text>
<text x="164.3" y="73.3">I_OUT1</text>
<text x="33" y="80.9">R204</text>
<text x="33.1" y="83.4">100k</text>
<text x="33.1" y="78.3">100k</text>
<text x="60.6" y="83.4">TL072</text>
<text x="66.1" y="78.3">100p</text>
<text x="151.6" y="83.4">VC2</text>
<text x="151.6" y="80.9">I_IN2</text>
<text x="158.8" y="78.3">U205</text>
<text x="164.3" y="80.9">I_OUT2</text>
<text x="194.3" y="83.4">R220</text>
<text x="59.8" y="86">+</text>
<text x="64.1" y="87.2">U202B</text>
<text x="151.6" y="88.5">I_IN3</text>
<text x="158.8" y="84.7">SSI2164</text>
<text x="164.3" y="88.5">I_OUT3</text>
<text x="190.5" y="89.8">C224</text>
<text x="195" y="86">30k</text>
<text x="151.6" y="91">VC3</text>
<text x="198.2" y="93.6">100p</text>
<text x="25.5" y="97.4">J215</text>
<text x="25.5" y="99.9">CV C</text>
<text x="58.4" y="97.4">R207</text>
<text x="58.5" y="99.9">100k</text>
<text x="66" y="99.9">C206</text>
<text x="151.6" y="98.7">VC4</text>
<text x="151.6" y="96.1">I_IN4</text>
<text x="164.3" y="96.1">I_OUT4</text>
<text x="191.9" y="101.2">+</text>
<text x="192.7" y="98.7">TL072</text>
<text x="211.9" y="96.1">VCA Output</text>
<text x="215.8" y="97.5">2</text>
<text x="219.9" y="99.9">J211</text>
<text x="223.9" y="96.1">C</text>
<text x="67.4" y="105">560p</text>
<text x="101.7" y="107.5">J208</text>
<text x="103.4" y="102.5">VCA Input</text>
<text x="114" y="102.5">C</text>
<text x="118.1" y="106.3">R212</text>
<text x="135.5" y="105.5" transform="rotate(-90 135.5 105.5)">+15V</text>
<text x="141" y="103.7">R217</text>
<text x="141.7" y="106.3">7k5</text>
<text x="151.6" y="103.7">MODE</text>
<text x="162.2" y="104.9" transform="rotate(-90 162.2 104.9)">V-</text>
<text x="164.7" y="104.9" transform="rotate(-90 164.7 104.9)">GND</text>
<text x="197.4" y="102.5">U203B</text>
<text x="66.9" y="113" transform="rotate(-90 66.9 113)">R210</text>
<text x="67.9" y="111.4">500</text>
<text x="112.3" y="113.9">GND</text>
<text x="118.8" y="108.8">30k</text>
<text x="125.7" y="108.8">C214</text>
<text x="127" y="113.9">560p</text>
<text x="148.6" y="110.1">C218</text>
<text x="150.5" y="113.9">10u</text>
<text x="148.6" y="117.7">C219</text>
<text x="19.2" y="120.2">J203</text>
<text x="19.2" y="122.8">CV C</text>
<text x="58.4" y="125.3">C205</text>
<text x="126.6" y="121.9" transform="rotate(-90 126.6 121.9)">R214</text>
<text x="127.6" y="120.2">500</text>
<text x="149.9" y="120.2">100n</text>
<text x="206.6" y="124.5" transform="rotate(-90 206.6 124.5)">R221</text>
<text x="207.7" y="122.8">20k</text>
<text x="33" y="126.6">R205</text>
<text x="33" y="131.7">R206</text>
<text x="33.1" y="129.1">100k</text>
<text x="66.1" y="129.1">100p</text>
<text x="83.8" y="127.1">TP202</text>
<text x="83.8" y="129.6">TestPoint</text>
<text x="123.7" y="129.1">GND</text>
<text x="158.6" y="127.9">-15V</text>
<text x="217.3" y="127.9">+</text>
<text x="218.1" y="130.4">TL072</text>
<text x="222.8" y="126.6">U204B</text>
<text x="33.1" y="134.2">100k</text>
<text x="59.8" y="136.8">+</text>
<text x="60.6" y="134.2">TL072</text>
<text x="206.6" y="137.2" transform="rotate(-90 206.6 137.2)">R222</text>
<text x="207.7" y="135.5">20k</text>
<text x="65.5" y="138">U203A</text>
<text x="217.3" y="143.1">+</text>
<text x="222.9" y="141.8">U204A</text>
<text x="206.6" y="149.9" transform="rotate(-90 206.6 149.9)">R223</text>
<text x="207.7" y="148.2">20k</text>
<text x="218.1" y="145.6">TL072</text>
<text x="43.1" y="154.5">+15V</text>
<text x="62.5" y="154.5">PWR_FLAG</text>
<text x="203.1" y="158.3">-15V</text>
<text x="26.8" y="166">J204</text>
<text x="50.8" y="163.4">C201</text>
<text x="76.2" y="163.4">C207</text>
<text x="95.2" y="163.4">C209</text>
<text x="114.3" y="163.4">C211</text>
<text x="133.3" y="163.4">C215</text>
<text x="27.1" y="168.5">PWR</text>
<text x="46" y="173.6">PWR_FLAG</text>
<text x="55.3" y="169.8">10u</text>
<text x="76.2" y="171">100n</text>
<text x="95.3" y="171">100n</text>
<text x="114.3" y="171">100n</text>
<text x="133.4" y="171">100n</text>
<text x="50.8" y="177.4">GND</text>
<text x="74.5" y="178.9" transform="rotate(-90 74.5 178.9)">V-</text>
<text x="74.5" y="174.4" transform="rotate(-90 74.5 174.4)">V+</text>
<text x="74.9" y="174.9">U201C</text>
<text x="74.9" y="177.4">TL072</text>
<text x="93.6" y="178.9" transform="rotate(-90 93.6 178.9)">V-</text>
<text x="93.6" y="174.4" transform="rotate(-90 93.6 174.4)">V+</text>
<text x="94" y="174.9">U203C</text>
<text x="94" y="177.4">TL072</text>
<text x="112.6" y="178.9" transform="rotate(-90 112.6 178.9)">V-</text>
<text x="112.6" y="174.4" transform="rotate(-90 112.6 174.4)">V+</text>
<text x="113" y="174.9">U202C</text>
<text x="113" y="177.4">TL072</text>
<text x="131.7" y="178.9" transform="rotate(-90 131.7 178.9)">V-</text>
<text x="131.7" y="174.4" transform="rotate(-90 131.7 174.4)">V+</text>
<text x="132.7" y="174.9">U204C</text>
<text x="133" y="177.4">TL072</text>
<text x="50.8" y="181.2">C202</text>
<text x="76.2" y="181.2">C208</text>
<text x="95.2" y="181.2">C210</text>
<text x="114.3" y="181.2">C212</text>
<text x="133.3" y="181.2">C216</text>
<text x="55.3" y="187.6">10u</text>
<text x="76.2" y="188.8">100n</text>
<text x="95.3" y="188.8">100n</text>
<text x="114.3" y="188.8">100n</text>
<text x="133.4" y="188.8">100n</text>
<text x="43.1" y="197.7">-15V</text>
<text x="62.5" y="193.9">PWR_FLAG</text>
</g>
<g font-size="1.8" fill="#a90000">
<text x="45.5" y="29.3" transform="rotate(-90 45.5 29.3)">3</text>
<text x="106.6" y="27.7">1</text>
<text x="45.5" y="35.6" transform="rotate(-90 45.5 35.6)">1</text>
<text x="48.2" y="31.5">2</text>
<text x="189.8" y="41.7">5</text>
<text x="189.8" y="36.6">6</text>
<text x="202.5" y="39.1">7</text>
<text x="215.8" y="41.7">1</text>
<text x="24.1" y="45.5">3</text>
<text x="24.1" y="50.5">1</text>
<text x="24.1" y="48">2</text>
<text x="57.7" y="50.5">2</text>
<text x="70.4" y="53.1">1</text>
<text x="106.6" y="48">1</text>
<text x="57.7" y="55.6">3</text>
<text x="189.8" y="62">2</text>
<text x="202.5" y="64.5">1</text>
<text x="161" y="69.9" transform="rotate(-90 161 69.9)">16</text>
<text x="189.8" y="67.1">3</text>
<text x="215.8" y="67.1">1</text>
<text x="24.1" y="77.2">2</text>
<text x="24.1" y="74.7">3</text>
<text x="149.2" y="72.1">2</text>
<text x="149.2" y="74.7">3</text>
<text x="172" y="72.1">4</text>
<text x="24.1" y="79.8">1</text>
<text x="57.7" y="79.8">6</text>
<text x="70.4" y="82.3">7</text>
<text x="149.2" y="82.3">6</text>
<text x="149.2" y="79.8">7</text>
<text x="172" y="79.8">5</text>
<text x="57.7" y="84.8">5</text>
<text x="148.5" y="87.4">10</text>
<text x="148.5" y="89.9">11</text>
<text x="171.4" y="87.4">12</text>
<text x="148.5" y="95">15</text>
<text x="171.4" y="95">13</text>
<text x="189.8" y="95">6</text>
<text x="148.5" y="97.5">14</text>
<text x="189.8" y="100.1">5</text>
<text x="202.5" y="97.5">7</text>
<text x="215.8" y="100.1">1</text>
<text x="30.4" y="107.7">1</text>
<text x="30.4" y="105.2">2</text>
<text x="30.4" y="102.6">3</text>
<text x="110.4" y="107.7">1</text>
<text x="110.4" y="105.2">2</text>
<text x="149.2" y="102.6">1</text>
<text x="161" y="107.4" transform="rotate(-90 161 107.4)">9</text>
<text x="163.6" y="107.4" transform="rotate(-90 163.6 107.4)">8</text>
<text x="24.1" y="125.5">3</text>
<text x="24.1" y="130.6">1</text>
<text x="24.1" y="128">2</text>
<text x="57.7" y="130.6">2</text>
<text x="215.2" y="126.7">5</text>
<text x="215.2" y="131.8">6</text>
<text x="227.9" y="129.3">7</text>
<text x="57.7" y="135.6">3</text>
<text x="70.4" y="133.1">1</text>
<text x="215.2" y="142">3</text>
<text x="215.2" y="147.1">2</text>
<text x="227.9" y="144.5">1</text>
<text x="31.7" y="171.2">1</text>
<text x="31.7" y="173.7">2</text>
<text x="73.4" y="170.3" transform="rotate(-90 73.4 170.3)">8</text>
<text x="92.5" y="170.3" transform="rotate(-90 92.5 170.3)">8</text>
<text x="111.5" y="170.3" transform="rotate(-90 111.5 170.3)">8</text>
<text x="130.6" y="170.3" transform="rotate(-90 130.6 170.3)">8</text>
<text x="31.7" y="176.3">3</text>
<text x="31.7" y="178.8">4</text>
<text x="73.4" y="181.7" transform="rotate(-90 73.4 181.7)">4</text>
<text x="92.5" y="181.7" transform="rotate(-90 92.5 181.7)">4</text>
<text x="111.5" y="181.7" transform="rotate(-90 111.5 181.7)">4</text>
<text x="130.6" y="181.7" transform="rotate(-90 130.6 181.7)">4</text>
</g>
<text font-size="1.8" fill="#0000c2" x="54.6" y="32.8">1.4V</text>
</svg>
